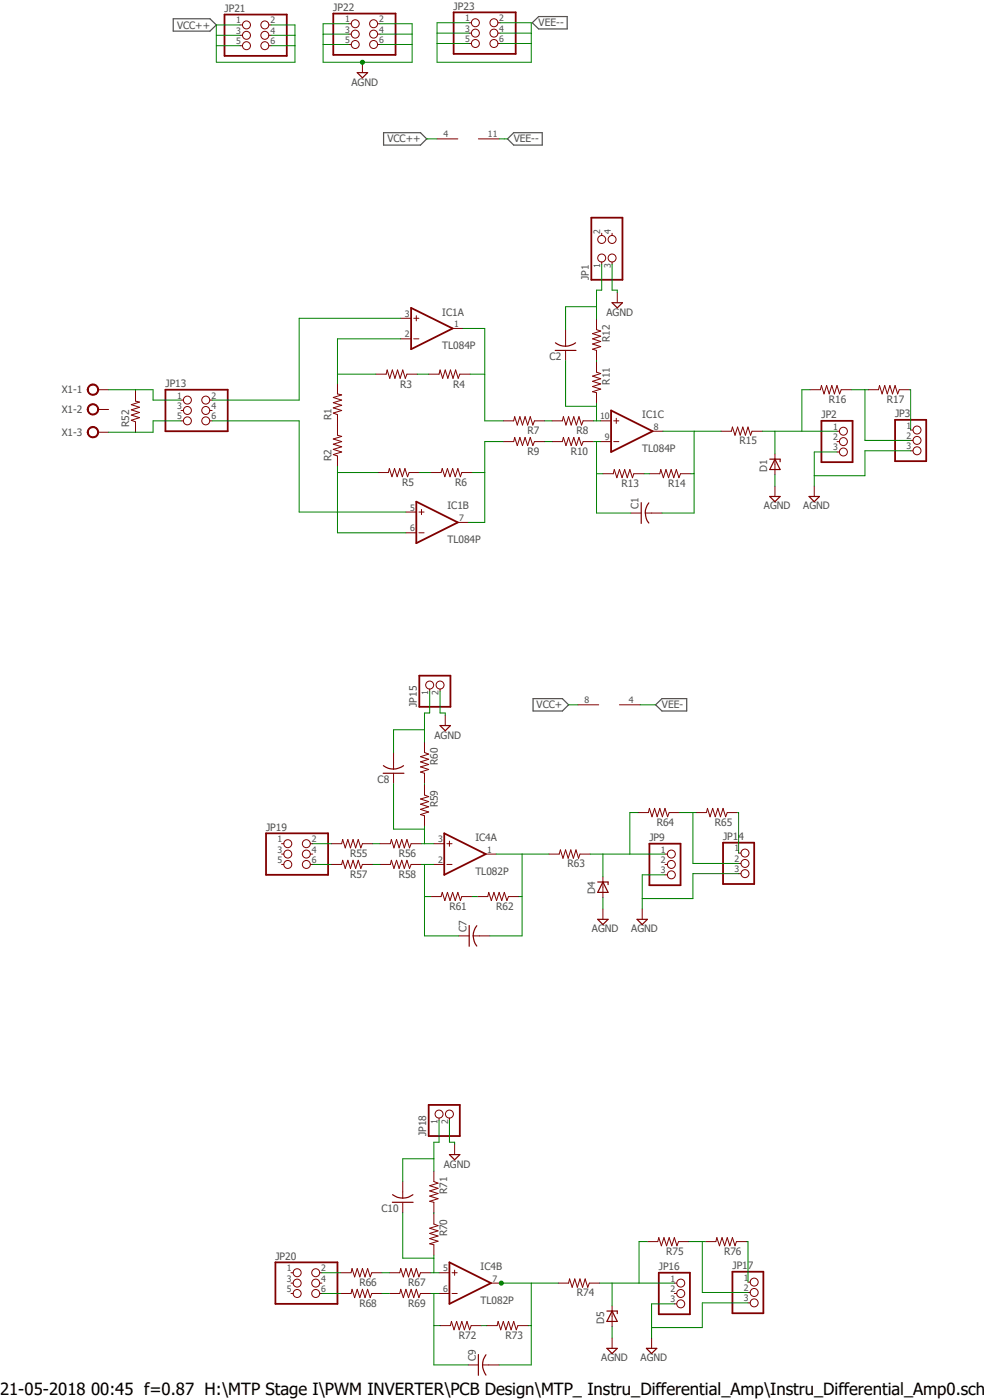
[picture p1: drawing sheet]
<svg xmlns="http://www.w3.org/2000/svg" width="210mm" height="297mm" viewBox="0 0 210 297" stroke-linecap="round" stroke-linejoin="round" font-family="sans-serif">
<path d="M12.5 0l184.9 291.9M197.4 0l-184.9 291.9" fill="none" stroke="#fff" stroke-width=".21"/>
<path d="M36.7 4h7.8l1.4 1.3-1.4 1.3h-7.8zM112.9 4.8l1.4-1.3h6v2.6h-6zM81.4 28.2h7.8l1.3 1.3-1.3 1.3h-7.8zM109 28.2h6v2.6h-6l-1.3-1.3zM113.1 148.2h6.2l1.3 1.3-1.3 1.3h-6.2zM139.1 149.5l1.3-1.3h5.3v2.6h-5.3z" fill="none" stroke="#505050" stroke-width=".25"/>
<path d="M87.2 65.3l8.8 4.4-8.8 4.4zM129.6 87.1l8.8 4.4-8.8 4.4zM174.2 89.3h6.6v8.7h-6.6zM189.9 89.1h6.6v8.7h-6.6zM88.3 106.4l8.8 4.4-8.8 4.4z" fill="none" stroke="#800000" stroke-width=".38"/>
<g fill="none" stroke="#800000" stroke-width=".21">
<path d="M92.7 29.5h4.4M101.5 29.5h4.4M79.7 79.4h2.2l.2-.9 .6 1.8 .5-1.8 .6 1.8 .5-1.8 .6 1.8 .5-1.8 .6 1.8 .3-.9h2.2M85 67.5h2.2M85 71.9h2.2M87.8 67.5h1.1M87.8 71.9h1.1M88.3 67v1.1M90.9 79.4h2.2l.2-.9 .6 1.8 .5-1.8 .6 1.8 .5-1.8 .6 1.8 .5-1.8 .6 1.8 .3-.9h2.2M96 69.7h2.2M120 69.9v3.5M120 74.3v2.2"/>
<path d="M126.5 76.8v2.2l.9 .2-1.7 .6 1.7 .5-1.7 .6 1.7 .5-1.7 .6 1.7 .5-1.7 .6 .8 .2v2.2M126.5 67.7v2.2l.9 .3-1.7 .6 1.7 .5-1.7 .6 1.7 .5-1.7 .6 1.7 .5-1.7 .6 .8 .2v2.2M130.9 62v2.2M71.6 81.4v2.2l.9 .2-1.8 .5 1.8 .6-1.8 .5 1.8 .6-1.8 .5 1.8 .6-1.8 .5 .9 .4v4.3l.9 .3-1.8 .5 1.8 .6-1.8 .5 1.8 .6-1.8 .5 1.8 .6-1.8 .5 .9 .3v2.2M106.8 89.3h2.2l.2-.9 .5 1.8 .6-1.8 .5 1.8 .6-1.8 .5 1.8 .6-1.8 .5 1.8 .4-.9h2.2M106.8 93.7h2.2l.2-.9 .5 1.7 .6-1.7 .5 1.7 .6-1.7 .5 1.7 .6-1.7 .5 1.7 .4-.8h2.2M117.1 89.3h2.2l.2-.9 .6 1.8 .5-1.8 .6 1.8 .5-1.8 .6 1.8 .5-1.8 .6 1.8 .3-.9h2.2M117.1 93.7h2.2l.2-.9 .6 1.7 .5-1.7 .6 1.7 .5-1.7 .6 1.7 .5-1.7 .6 1.7 .3-.8h2.2M127.4 89.3h2.2M127.4 93.7h2.2M130.2 89.3h1.1M130.2 93.7h1.1"/>
<path d="M130.7 88.7v1.1M138.4 91.5h2.2M153 91.5h2.2l.2-.9 .5 1.7 .6-1.7 .5 1.7 .6-1.7 .5 1.7 .6-1.7 .5 1.7 .3-.8h2.2M164.4 96.3v4.4M171.8 82.7h2.2l.2-.9 .6 1.8 .5-1.8 .6 1.8 .5-1.8 .6 1.8 .5-1.8 .6 1.8 .3-.9h2.2M177.5 93.7h.6M177.5 91.5h.6M177.5 95.9h.6M184.1 82.7h2.3l.2-.9 .5 1.8 .6-1.8 .5 1.8 .6-1.8 .5 1.8 .6-1.8 .5 1.8 .4-.9h2.2M193.2 91.2h.4M193.2 93.4h.4M193.2 95.6h.4"/>
<path d="M80.2 100.2h2.2l.2-.8 .5 1.7 .6-1.7 .5 1.7 .6-1.7 .5 1.7 .6-1.7 .5 1.7 .4-.9h2.1M86.1 108.6h2.2M86.1 113h2.2M88.9 108.6h1.1M88.9 113h1.1M89.4 108.1v1.1M91.4 100.2h2.2l.2-.8 .6 1.7 .5-1.7 .6 1.7 .5-1.7 .6 1.7 .5-1.7 .6 1.7 .3-.9h2.2M97.1 110.8h2.2M127.9 100.5h2.2l.2-.9 .6 1.7 .5-1.7 .6 1.7 .5-1.7 .6 1.7 .5-1.7 .6 1.7 .3-.8h2.2M133.8 108.8h2.2M136.9 108.8h3.5M137.8 100.5h2.2l.2-.9 .5 1.7 .6-1.7 .5 1.7 .6-1.7 .5 1.7 .6-1.7 .5 1.7 .4-.8h2.2"/>
<path d="M164.4 103.1v2.2M172.7 103.1v2.2"/>
<circle cx="178.9" cy="93.7" r=".85"/>
<circle cx="178.9" cy="91.5" r=".85"/>
<circle cx="178.9" cy="95.9" r=".85"/>
<circle cx="194.5" cy="93.4" r=".85"/>
<circle cx="194.5" cy="91.2" r=".85"/>
<circle cx="194.5" cy="95.6" r=".85"/>
</g>
<path d="M117.8 74.3h4.4M117.8 72.7a3.5 3.5 0 0 0 4.3 0M129.8 64.2h2.2l-1.1 1.1zM163.3 97.4h2.2v.6M164.4 97.4l1.1 2.2h-2.2zM136 106.6v4.4M136.9 108.8a3.1 3.1 0 0 0 .7 2.2M137.6 106.7a3.7 3.7 0 0 0-.7 2.1M163.3 105.3h2.2l-1.1 1.1zM171.6 105.3h2.2l-1.1 1.1z" fill="none" stroke="#800000" stroke-width=".25"/>
<path d="M18.8 81.9a1.21 1.21 0 0 1 2 .2 1.21 1.21 0 0 1-.8 1.8 1.21 1.21 0 0 1-1.5-1.2h.2a1 1 0 0 1 1.3-1 1 1 0 0 1 .4 1.6 1 1 0 0 1-1.6-.3l-.1-.3h-.2z" fill-rule="evenodd" fill="#800000"/>
<path d="M18.8 81.9a1.21 1.21 0 0 1 2 .2 1.21 1.21 0 0 1-.8 1.8 1.21 1.21 0 0 1-1.5-1.2h.2a1 1 0 0 1 1.3-1 1 1 0 0 1 .4 1.6 1 1 0 0 1-1.6-.3l-.1-.3h-.2zM20.8 82.7h2.2" fill="none" stroke="#800000" stroke-width=".21"/>
<path d="M18.8 86a1.22 1.22 0 0 1 2 .2 1.22 1.22 0 0 1-.8 1.8 1.22 1.22 0 0 1-1.5-1.1h.2a1 1 0 0 1 1.3-1 1 1 0 0 1 .4 1.6 1 1 0 0 1-1.6-.3l-.1-.3h-.2z" fill-rule="evenodd" fill="#800000"/>
<path d="M18.8 86a1.22 1.22 0 0 1 2 .2 1.22 1.22 0 0 1-.8 1.8 1.22 1.22 0 0 1-1.5-1.1h.2a1 1 0 0 1 1.3-1 1 1 0 0 1 .4 1.6 1 1 0 0 1-1.6-.3l-.1-.3h-.2zM20.8 86.9h2.2" fill="none" stroke="#800000" stroke-width=".21"/>
<path d="M18.8 90.9a1.21 1.21 0 0 1 2 .2 1.21 1.21 0 0 1-.8 1.8 1.21 1.21 0 0 1-1.5-1.2h.2a1 1 0 0 1 1.3-1 1 1 0 0 1 .4 1.6 1 1 0 0 1-1.6-.3l-.1-.3h-.2z" fill-rule="evenodd" fill="#800000"/>
<g fill="none" stroke="#800000" stroke-width=".21">
<path d="M50.9 5.3h.5M50.9 7.5h.5M50.9 9.7h.5M57 5.3h.5M57 7.5h.5M57 9.7h.5M74 5h.5M74 7.2h.5M74 9.4h.5M76.9 13.2v2.2M80.1 5h.5M80.1 7.2h.5"/>
<path d="M80.1 9.4h.5M99.5 4.8h.5M99.5 7h.5M99.5 9.2h.5M105.6 4.8h.5M105.6 7h.5M105.6 9.2h.5M127.6 49.5v.5M127.6 55.6v.4M129.8 49.5v.5M129.8 55.6v.4M18.8 90.9a1.21 1.21 0 0 1 2 .2 1.21 1.21 0 0 1-.8 1.8 1.21 1.21 0 0 1-1.5-1.2h.2a1 1 0 0 1 1.3-1 1 1 0 0 1 .4 1.6 1 1 0 0 1-1.6-.3l-.1-.3h-.2z"/>
<path d="M20.8 91.7h2.2M28.7 82.9v2.2l.9 .2-1.7 .6 1.7 .5-1.7 .6 1.7 .5-1.7 .6 1.7 .5-1.7 .6 .8 .3v2.2M38.4 84.9h.5M38.4 87.1h.5M38.4 89.3h.5M44.5 84.9h.5M44.5 87.1h.5M44.5 89.3h.5M83.5 159.6v3.6M90 157.4v2.2l.9 .4-1.7 .5 1.7 .6-1.7 .5 1.7 .6-1.7 .5 1.7 .5-1.7 .6 .8 .2v2.2M91.1 146.2v.4M93.3 146.2v.4"/>
<path d="M94.4 151.7v2.2M122.6 149.5h4.4M131.4 149.5h4.4M59.7 179h.5M65.8 179h.5M70.3 179h2.2l.2-.9 .5 1.8 .6-1.8 .5 1.8 .6-1.8 .5 1.8 .6-1.8 .5 1.8 .4-.9h2.2M80.6 179h2.2l.2-.9 .6 1.8 .5-1.8 .6 1.8 .5-1.8 .6 1.8 .5-1.8 .6 1.8 .3-.9h2.2M83.5 164v2.2M90 166.5v2.2l.9 .3-1.7 .5 1.7 .6-1.7 .5 1.7 .6-1.7 .5 1.7 .6-1.7 .5 .8 .3v2.2M92 179h2.2M94.8 179h1.1M95.3 178.4v1.1"/>
<path d="M135.3 172.4h2.2l.3-.9 .5 1.8 .6-1.8 .5 1.8 .6-1.8 .5 1.8 .6-1.8 .5 1.8 .3-.9h2.2M147.7 172.4h2.2l.2-.9 .5 1.8 .6-1.8 .5 1.8 .6-1.8 .5 1.8 .6-1.8 .5 1.8 .4-.9h2.2M59.7 183.4h.5M59.7 181.2h.5M65.8 183.4h.5M65.8 181.2h.5M70.3 183.4h2.2l.2-.9 .5 1.7 .6-1.7 .5 1.7 .6-1.7 .5 1.7 .6-1.7 .5 1.7 .4-.8h2.2M80.6 183.4h2.2l.2-.9 .6 1.7 .5-1.7 .6 1.7 .5-1.7 .6 1.7 .5-1.7 .6 1.7 .3-.8h2.2M91.4 190.2h2.2l.2-.9 .6 1.8 .5-1.8 .6 1.8 .5-1.8 .6 1.8 .5-1.8 .6 1.8 .3-.9h2.2M92 183.4h2.2M94.8 183.4h1.1M97.3 198.5h2.2"/>
<path d="M100.4 198.5h3.5M101.3 190.2h2.2l.2-.9 .5 1.8 .6-1.8 .5 1.8 .6-1.8 .5 1.8 .6-1.8 .5 1.8 .4-.9h2.2M103 181.2h2.2M116.5 181.2h2.1l.3-.9 .5 1.8 .6-1.8 .5 1.8 .6-1.8 .5 1.8 .6-1.8 .5 1.8 .3-.9h2.2M127.9 186v4.4M127.9 192.8v2.2M136.2 192.8v2.2M141.1 183.4h.5M141.1 181.2h.5M141.1 185.6h.5M156.7 181h.4M156.7 183.2h.4"/>
<path d="M156.7 185.3h.4M93.1 237.2v.5M95.3 237.2v.5M85.4 250.7v3.5M85.4 255.1v2.2M92 257.5v2.2l.9 .3-1.8 .6 1.8 .5-1.8 .6 1.8 .5-1.8 .6 1.8 .5-1.8 .6 .9 .2v2.2M92 248.5v2.2l.9 .3-1.8 .5 1.8 .6-1.8 .5 1.8 .6-1.8 .5 1.8 .6-1.8 .5 .9 .3v2.2M96.4 242.7v2.2M61.7 270h.5M61.7 274.4h.5M61.7 272.2h.5M67.8 270h.5"/>
<path d="M67.8 274.4h.5M67.8 272.2h.5M72.3 270h2.2l.2-.9 .5 1.8 .6-1.8 .5 1.8 .6-1.8 .5 1.8 .6-1.8 .5 1.8 .4-.9h2.1M72.3 274.4h2.2l.2-.9 .5 1.8 .6-1.8 .5 1.8 .6-1.8 .5 1.8 .6-1.8 .5 1.8 .4-.9h2.1M82.6 270h2.2l.2-.9 .6 1.8 .5-1.8 .6 1.8 .5-1.8 .6 1.8 .5-1.8 .6 1.8 .3-.9h2.2M82.6 274.4h2.2l.2-.9 .6 1.8 .5-1.8 .6 1.8 .5-1.8 .6 1.8 .5-1.8 .6 1.8 .3-.9h2.2M93.1 270h2.2M93.1 274.4h2.2M95.9 270h1.1M95.9 274.4h1.1M96.4 269.5v1.1M104.1 272.2h2.2"/>
<path d="M118.4 272.2h2.2l.2-.9 .6 1.8 .5-1.8 .6 1.8 .5-1.8 .6 1.8 .5-1.8 .6 1.8 .3-.9h2.2M129.8 277v4.4M137.3 263.4h2.2l.2-.8 .6 1.7 .5-1.7 .6 1.7 .5-1.7 .6 1.7 .5-1.7 .6 1.7 .3-.9h2.2M143 274.4h.5M143 272.2h.5M143 276.6h.5M149.6 263.4h2.2l.3-.8 .5 1.7 .6-1.7 .5 1.7 .6-1.7 .5 1.7 .6-1.7 .5 1.7 .3-.9h2.2M158.7 272h.4M158.7 274.2h.4M158.7 276.4h.4M93.3 281.2h2.2l.3-.9 .5 1.8 .6-1.8 .5 1.8 .6-1.8 .5 1.8 .6-1.8 .5 1.8 .3-.9h2.3M99.3 289.6h2.2"/>
<path d="M102.4 289.6h3.5M103.3 281.2h2.2l.2-.9 .5 1.8 .6-1.8 .5 1.8 .6-1.8 .5 1.8 .6-1.8 .5 1.8 .4-.9h2.2M129.8 283.8v2.2M138.2 283.8v2.2"/>
<circle cx="52.3" cy="7.5" r=".85"/>
<circle cx="52.3" cy="9.7" r=".85"/>
<circle cx="52.3" cy="5.3" r=".85"/>
<circle cx="56.2" cy="5.3" r=".85"/>
<circle cx="56.2" cy="7.5" r=".85"/>
<circle cx="56.2" cy="9.7" r=".85"/>
<circle cx="75.4" cy="5" r=".85"/>
<circle cx="75.4" cy="7.2" r=".85"/>
<circle cx="75.4" cy="9.4" r=".85"/>
<circle cx="79.2" cy="5" r=".85"/>
<circle cx="79.2" cy="9.4" r=".85"/>
<circle cx="79.2" cy="7.2" r=".85"/>
<circle cx="100.8" cy="9.2" r=".85"/>
<circle cx="100.8" cy="4.8" r=".85"/>
<circle cx="100.8" cy="7" r=".85"/>
<circle cx="104.8" cy="7" r=".85"/>
<circle cx="104.8" cy="4.8" r=".85"/>
<circle cx="104.8" cy="9.2" r=".85"/>
<circle cx="127.6" cy="54.7" r=".85"/>
<circle cx="127.6" cy="50.8" r=".85"/>
<circle cx="129.8" cy="54.7" r=".85"/>
<circle cx="129.8" cy="50.8" r=".85"/>
<circle cx="39.8" cy="89.3" r=".85"/>
<circle cx="39.8" cy="84.9" r=".85"/>
<circle cx="39.8" cy="87.1" r=".85"/>
<circle cx="43.6" cy="89.3" r=".85"/>
<circle cx="43.6" cy="87.1" r=".85"/>
<circle cx="43.6" cy="84.9" r=".85"/>
<circle cx="91.1" cy="145.3" r=".85"/>
<circle cx="93.3" cy="145.3" r=".85"/>
<circle cx="61" cy="179" r=".85"/>
<circle cx="65" cy="179" r=".85"/>
<circle cx="61" cy="183.4" r=".85"/>
<circle cx="61" cy="181.2" r=".85"/>
<circle cx="65" cy="181.2" r=".85"/>
<circle cx="65" cy="183.4" r=".85"/>
<circle cx="142.4" cy="181.2" r=".85"/>
<circle cx="142.4" cy="183.4" r=".85"/>
<circle cx="142.4" cy="185.6" r=".85"/>
<circle cx="158" cy="183.2" r=".85"/>
<circle cx="158" cy="181" r=".85"/>
<circle cx="158" cy="185.3" r=".85"/>
<circle cx="93.1" cy="236.3" r=".85"/>
<circle cx="95.3" cy="236.3" r=".85"/>
<circle cx="63" cy="272.2" r=".85"/>
<circle cx="63" cy="270" r=".85"/>
<circle cx="63" cy="274.4" r=".85"/>
<circle cx="67" cy="270" r=".85"/>
<circle cx="67" cy="272.2" r=".85"/>
<circle cx="67" cy="274.4" r=".85"/>
<circle cx="144.4" cy="272.2" r=".85"/>
<circle cx="144.4" cy="276.6" r=".85"/>
<circle cx="144.4" cy="274.4" r=".85"/>
<circle cx="160" cy="272" r=".85"/>
<circle cx="160" cy="274.2" r=".85"/>
<circle cx="160" cy="276.4" r=".85"/>
</g>
<g fill="none" stroke="#800000" stroke-width=".38">
<path d="M47.6 3.1h13.2v8.8h-13.2zM70.7 2.9h13.2v8.7h-13.2zM96.2 2.6h13.2v8.8h-13.2zM125.4 46.2h6.6v13.2h-6.6zM35.1 82.7h13.2v8.8h-13.2zM88.9 143.3h6.6v6.6h-6.6zM56.4 176.8h13.2v8.8h-13.2zM94.2 176.8l8.8 4.4-8.8 4.4zM137.8 179h6.6v8.8h-6.6zM153.4 178.8h6.6v8.7h-6.6zM90.9 234.4h6.6v6.6h-6.6zM58.4 267.8h13.2v8.8h-13.2z"/>
<path d="M95.3 267.8l8.8 4.4-8.8 4.4zM139.7 270h6.6v8.8h-6.6zM155.4 269.8h6.5v8.8h-6.5z"/>
</g>
<g fill="none" stroke="#800000" stroke-width=".25">
<path d="M75.8 15.4h2.2l-1.1 1.1zM93.3 153.9h2.2l-1.1 1.1zM81.3 164h4.4M81.3 162.4a3.5 3.5 0 0 0 4.3 0M99.5 196.3v4.4M101.1 196.4a3.4 3.4 0 0 0 0 4.3M126.8 187.1h2.2v.6M126.8 195h2.2l-1.1 1.1zM127.9 187.1l1.1 2.2h-2.2zM135.1 195h2.2l-1.1 1.1zM83.2 255.1h4.4M83.3 253.4a3.6 3.6 0 0 0 4.3 0"/>
<path d="M95.3 244.9h2.2l-1.1 1.1zM128.7 278.1h2.2v.6M129.8 278.1l1.1 2.2h-2.2zM101.5 287.4v4.4M103.1 287.4a3.6 3.6 0 0 0 0 4.3M128.7 286h2.2l-1.1 1.1zM137.1 286h2.2l-1.1 1.1z"/>
</g>
<g fill="none" stroke="#008000" stroke-width=".21">
<path d="M68.5 7.2h5.5M68.5 9.4h5.5M74 5h-5.5v8.2h18.9v-8.2h-6.8M80.6 7.2h6.8M80.6 9.4h6.8M129.8 56v5.6h1.1v.4M71.6 79.4h8.1M85 71.9h-13.4v9.5M88.5 79.4h2.4M98.2 69.7h4.6v19.6h4M99.7 79.4h3.1M120 76.5v9.7h6.5"/>
<path d="M126.5 76.5v.3M71.6 98.9v14.1h14.5M106.8 93.7h-4v17.1h-3.5M115.6 89.3h1.5M115.6 93.7h1.5M125.9 89.3h1.5M125.9 93.7h1.5M126.5 85.5v3.8M126.5 93.7v15.1h7.3M140.6 91.5h12.4M147.2 91.5v17.3h-6.8M177.5 95.9h-4.8v7.2"/>
<path d="M193.2 95.6h-9.7v5.3h-10.8M71.6 100.2h8.6M88.9 100.2h2.5M100.2 100.2h2.6M126.5 100.5h1.4M136.7 100.5h1.1M146.6 100.5h.6M164.4 100.7v2.4M93.3 146.6v4.7h1.1v.4M127.9 190.4v2.4M141.1 185.6h-4.9v7.2M156.7 185.3h-9.7v5.3h-10.8"/>
<path d="M95.3 237.7v4.6h1.1v.4M143 276.6h-4.8v7.2M158.7 276.4h-9.7v5.2h-10.8M129.8 281.4v2.4"/>
</g>
<circle cx="76.9" cy="13.2" r=".43" fill="#008000"/>
<g fill="none" stroke="#008000" stroke-width=".21">
<path d="M127.6 56v5.6h-1.1v6.1M85 67.5h-21.5v17.4h-18.5M126.5 65.1h-6.5v4.8M23 82.7h9.5v2.2h5.9M28.7 82.7v.2M38.4 89.3h-5.9v2.4h-9.5M45 89.3h18.5v19.3h22.6M161.7 91.5h15.8M164.4 91.5v4.8M171.8 82.7h-1.7v8.8M180.6 82.7h3.5M183.5 82.7v10.7h9.7"/>
<path d="M193 82.7h.2v8.5M90 154.8h-6.5v4.8M91.1 146.6v4.7h-1.1v6.1M120.6 149.5h2M135.8 149.5h3.3M66.3 179h4M79.1 179h1.5M83.5 166.2v9.7h6.5M89.4 179h2.6M90 166.2v.3M90 175.3v3.7M135.3 172.4h-1.7v8.8"/>
<path d="M144.1 172.4h3.6M147 172.4v10.8h9.7M156.5 172.4h.2v8.6M66.3 183.4h4M79.1 183.4h1.5M89.4 183.4h2.6M90 190.2h1.4M90 183.4v15.1h7.3M100.2 190.2h1.1M105.2 181.2h11.3M110.1 190.2h.6M110.7 181.2v17.3h-6.8"/>
<path d="M125.2 181.2h15.9M127.9 181.2v4.8M92 257.3v.2M68.3 270h4M68.3 274.4h4M81 270h1.6M81 274.4h1.6M91.4 274.4h1.7M92 274.4v15.2h7.3M106.1 272.2h12.3M112.7 272.2v17.4h-6.8M92 281.2h1.3"/>
<path d="M102.2 281.2h1.1M112.1 281.2h.6"/>
<circle cx="76.9" cy="13.2" r=".43"/>
</g>
<circle cx="106.3" cy="272.2" r=".43" fill="#008000"/>
<g fill="none" stroke="#008000" stroke-width=".21">
<path d="M45.9 7.5h5M45.9 9.7h5M50.9 5.3h-5v7.9h16.7v-7.9h-5.1M57.5 7.5h5.1M57.5 9.7h5.1M92.7 7h6.8M92.7 9.2h6.8M99.5 4.8h-6.8v8.4h20v-8.4h-6.6M106.1 7h6.6M106.1 9.2h6.6M90.5 29.5h2.2M105.9 29.5h1.8"/>
<path d="M93.1 237.7v4.6h-1.1v6.2M85.4 257.3v9.6h6.6M92 245.8h-6.6v4.9M91.4 270h1.7M92 266.3v3.7M127.2 272.2h15.8M129.8 272.2v4.8M137.3 263.4h-1.7v8.8M146.1 263.4h3.5M149 263.4v10.8h9.7M158.4 263.4h.3v8.6"/>
<circle cx="106.3" cy="272.2" r=".43"/>
</g>
<text font-size="3.6" x="0" y="296">21-05-2018 00:45 f=0.87 H:\MTP Stage I\PWM INVERTER\PCB Design\MTP_ Instru_Differential_Amp\Instru_Differential_Amp0.sch (</text>
<g font-size="2.2" fill="#505050">
<text x="47.6" y="2.5">JP21</text>
<text x="70.7" y="2.3">JP22</text>
<text x="96.2" y="2.1">JP23</text>
<text x="114.3" y="5.6">VEE--</text>
<text x="37.5" y="6.1">VCC++</text>
<text x="74.5" y="18.2">AGND</text>
<text x="82.2" y="30.2">VCC++</text>
<text x="109" y="30.2">VEE--</text>
<text x="124.9" y="59.4" transform="rotate(-90 124.9 59.4)">JP1</text>
<text x="93.8" y="67">IC1A</text>
<text x="128.7" y="67">AGND</text>
<text x="93.8" y="74.1">TL084P</text>
<text x="116.6" y="76.4">C2</text>
<text x="129.4" y="72.6" transform="rotate(-90 129.4 72.6)">R12</text>
<text x="13.1" y="83.4">X1-1</text>
<text x="35.1" y="82.1">JP13</text>
<text x="84.9" y="82.2">R3</text>
<text x="96.1" y="82.2">R4</text>
<text x="129.4" y="81.6" transform="rotate(-90 129.4 81.6)">R11</text>
<text x="13.1" y="87.6">X1-2</text>
<text x="70.3" y="89.1" transform="rotate(-90 70.3 89.1)">R1</text>
<text x="136.2" y="88.7">IC1C</text>
<text x="174.2" y="88.7">JP2</text>
<text x="175.8" y="85.5">R16</text>
<text x="188.1" y="85.5">R17</text>
<text x="189.9" y="88.5">JP3</text>
<text x="13.1" y="92.5">X1-3</text>
<text x="27.4" y="90.6" transform="rotate(-90 27.4 90.6)">R52</text>
<text x="111.9" y="92.1">R7</text>
<text x="122.3" y="92.1">R8</text>
<text x="136.2" y="95.9">TL084P</text>
<text x="156.9" y="94.3">R15</text>
<text x="70.3" y="97.8" transform="rotate(-90 70.3 97.8)">R2</text>
<text x="111.9" y="96.5">R9</text>
<text x="121.1" y="96.5">R10</text>
<text x="162.7" y="100" transform="rotate(-90 162.7 100)">D1</text>
<text x="85.3" y="103.1">R5</text>
<text x="96.5" y="103.1">R6</text>
<text x="131.8" y="103.3">R13</text>
<text x="135.5" y="107.9" transform="rotate(-90 135.5 107.9)">C1</text>
<text x="141.7" y="103.3">R14</text>
<text x="94.9" y="108.1">IC1B</text>
<text x="162.1" y="108.1">AGND</text>
<text x="170.4" y="108.1">AGND</text>
<text x="94.9" y="115.2">TL084P</text>
<text x="88.4" y="149.9" transform="rotate(-90 88.4 149.9)">JP15</text>
<text x="113.8" y="150.3">VCC+</text>
<text x="140.4" y="150.3">VEE-</text>
<text x="92.2" y="156.7">AGND</text>
<text x="80.1" y="166.1">C8</text>
<text x="92.9" y="162.3" transform="rotate(-90 92.9 162.3)">R60</text>
<text x="92.9" y="171.3" transform="rotate(-90 92.9 171.3)">R59</text>
<text x="56.4" y="176.2">JP19</text>
<text x="100.8" y="178.4">IC4A</text>
<text x="137.8" y="178.4">JP9</text>
<text x="139.3" y="175.2">R64</text>
<text x="151.6" y="175.2">R65</text>
<text x="153.4" y="178.2">JP14</text>
<text x="74.3" y="181.8">R55</text>
<text x="84.6" y="181.8">R56</text>
<text x="100.8" y="185.6">TL082P</text>
<text x="120.4" y="184">R63</text>
<text x="74.3" y="186.2">R57</text>
<text x="84.6" y="186.2">R58</text>
<text x="126.2" y="189.7" transform="rotate(-90 126.2 189.7)">D4</text>
<text x="95.3" y="193">R61</text>
<text x="99" y="197.7" transform="rotate(-90 99 197.7)">C7</text>
<text x="105.2" y="193">R62</text>
<text x="125.6" y="197.8">AGND</text>
<text x="133.9" y="197.8">AGND</text>
<text x="90.4" y="241" transform="rotate(-90 90.4 241)">JP18</text>
<text x="94.1" y="247.7">AGND</text>
<text x="80.9" y="257.1">C10</text>
<text x="94.9" y="253.3" transform="rotate(-90 94.9 253.3)">R71</text>
<text x="94.9" y="262.3" transform="rotate(-90 94.9 262.3)">R70</text>
<text x="58.4" y="267.3">JP20</text>
<text x="101.9" y="269.5">IC4B</text>
<text x="139.7" y="269.5">JP16</text>
<text x="141.3" y="266.2">R75</text>
<text x="153.6" y="266.2">R76</text>
<text x="155.4" y="269.2">JP17</text>
<text x="76.2" y="272.8">R66</text>
<text x="86.6" y="272.8">R67</text>
<text x="122.4" y="275">R74</text>
<text x="76.2" y="277.2">R68</text>
<text x="86.6" y="277.2">R69</text>
<text x="101.9" y="276.6">TL082P</text>
<text x="128.2" y="280.8" transform="rotate(-90 128.2 280.8)">D5</text>
<text x="97.3" y="284.1">R72</text>
<text x="107.2" y="284.1">R73</text>
<text x="100.9" y="288.7" transform="rotate(-90 100.9 288.7)">C9</text>
<text x="127.5" y="288.8">AGND</text>
<text x="135.9" y="288.8">AGND</text>
</g>
<g font-size="1.9" fill="#505050">
<text x="50.1" y="5">1</text>
<text x="57.4" y="5">2</text>
<text x="73.2" y="4.7">1</text>
<text x="80.4" y="4.7">2</text>
<text x="98.7" y="4.5">1</text>
<text x="105.9" y="4.5">2</text>
<text x="50.1" y="7.2">3</text>
<text x="50.1" y="9.4">5</text>
<text x="57.4" y="7.2">4</text>
<text x="57.4" y="9.4">6</text>
<text x="73.2" y="6.9">3</text>
<text x="73.2" y="9.1">5</text>
<text x="80.4" y="6.9">4</text>
<text x="80.4" y="9.1">6</text>
<text x="98.7" y="6.7">3</text>
<text x="98.7" y="8.9">5</text>
<text x="105.9" y="6.7">4</text>
<text x="105.9" y="8.9">6</text>
<text x="94.1" y="29.2">4</text>
<text x="103.5" y="29.2">11</text>
<text x="127.3" y="49.7" transform="rotate(-90 127.3 49.7)">2</text>
<text x="129.5" y="49.7" transform="rotate(-90 129.5 49.7)">4</text>
<text x="127.3" y="56.9" transform="rotate(-90 127.3 56.9)">1</text>
<text x="129.5" y="56.9" transform="rotate(-90 129.5 56.9)">3</text>
<text x="85.9" y="71.6">2</text>
<text x="85.9" y="67.2">3</text>
<text x="96.3" y="69.4">1</text>
<text x="37.5" y="84.6">1</text>
<text x="37.5" y="86.8">3</text>
<text x="37.5" y="88.9">5</text>
<text x="44.8" y="84.6">2</text>
<text x="44.8" y="86.8">4</text>
<text x="44.8" y="88.9">6</text>
<text x="127.3" y="88.9">10</text>
<text x="128.3" y="93.3">9</text>
<text x="138.7" y="91.1">8</text>
<text x="176.7" y="91.1">1</text>
<text x="176.7" y="93.3">2</text>
<text x="176.7" y="95.5">3</text>
<text x="192.3" y="90.9">1</text>
<text x="192.3" y="93.1">2</text>
<text x="192.3" y="95.3">3</text>
<text x="87" y="112.7">6</text>
<text x="87" y="108.3">5</text>
<text x="97.4" y="110.5">7</text>
<text x="90.8" y="147.5" transform="rotate(-90 90.8 147.5)">1</text>
<text x="93" y="147.5" transform="rotate(-90 93 147.5)">2</text>
<text x="124" y="149.2">8</text>
<text x="133.4" y="149.2">4</text>
<text x="58.9" y="178.7">1</text>
<text x="66.1" y="178.7">2</text>
<text x="92.9" y="178.7">3</text>
<text x="58.9" y="180.9">3</text>
<text x="58.9" y="183">5</text>
<text x="66.1" y="180.9">4</text>
<text x="66.1" y="183">6</text>
<text x="92.9" y="183">2</text>
<text x="103.3" y="180.9">1</text>
<text x="140.2" y="180.9">1</text>
<text x="140.2" y="183">2</text>
<text x="140.2" y="185.3">3</text>
<text x="155.8" y="180.6">1</text>
<text x="155.8" y="182.8">2</text>
<text x="155.8" y="185">3</text>
<text x="92.8" y="238.5" transform="rotate(-90 92.8 238.5)">1</text>
<text x="95" y="238.5" transform="rotate(-90 95 238.5)">2</text>
<text x="60.9" y="269.7">1</text>
<text x="68.1" y="269.7">2</text>
<text x="94" y="269.7">5</text>
<text x="60.9" y="271.9">3</text>
<text x="60.9" y="274.1">5</text>
<text x="68.1" y="271.9">4</text>
<text x="68.1" y="274.1">6</text>
<text x="94" y="274.1">6</text>
<text x="104.4" y="271.9">7</text>
<text x="142.2" y="271.9">1</text>
<text x="142.2" y="274.1">2</text>
<text x="157.8" y="271.7">1</text>
<text x="157.8" y="273.9">2</text>
<text x="142.2" y="276.3">3</text>
<text x="157.8" y="276.1">3</text>
</g>
</svg>
